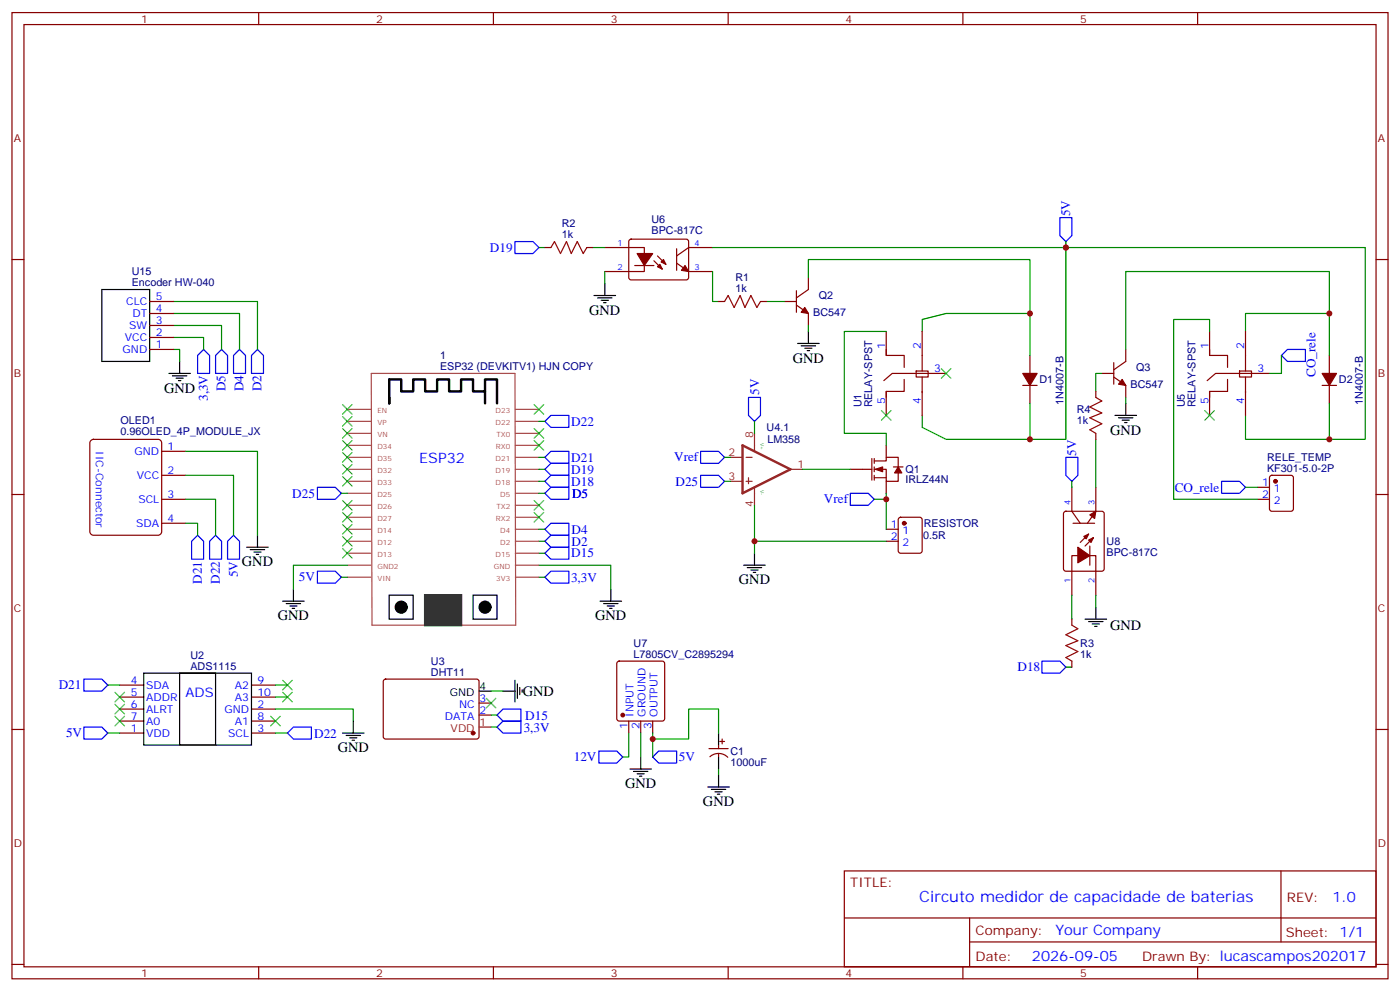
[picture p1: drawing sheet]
<svg xmlns="http://www.w3.org/2000/svg" width="412mm" height="292mm" viewBox="0 0 412 292" stroke-linecap="round" stroke-linejoin="round" font-family="sans-serif">
<g fill="none" stroke="#870000" stroke-width=".35">
<path d="M3.5 3.7h405.4v284.3h-405.4zM7.1 7.2h398.2v277.3h-398.2zM76.2 3.7v3.5M145.3 3.7v3.5M214.5 3.7v3.5M283.6 3.7v3.5M352.8 3.7v3.5M3.5 76.4h3.6M160.5 72.8h1.8M172.9 72.8h1.7M178.2 72.8h11.6v7.1h-11.6M185.4 70.6l.5-.2h16.5l.4 .7v10.8l-.7 .5-16.5-.1-.4-.6v-10.6z"/>
<path d="M187 78.1h5.6M192.6 76.7l2.5 2.5M193.7 75.3l2.4 2.5M199.3 73.2v6.4M199.3 77.4l3.5 2.5h7.1M209.9 72.8h-7.1l-3.5 2.5M405.3 76.4h3.6M44.1 88.7h7.1M44.1 99.3h7.1M44.1 95.8h7.1M44.1 92.3h7.1M211.7 88.7h1.7"/>
<path d="M224 88.7h1.8M231.1 88.7h3.5M234.6 85.5v6.4M234.6 89.8l3.5 2.5v3.5M238.1 81.7v3.5l-3.5 2.5M261.1 97.5v7.1M271.6 97.5v11.7M356.3 97.5v7.1M366.9 97.5v11.7M44.1 102.8h7.1M261.1 102.8v1.8h5.2v3.5M261.1 115.2v7"/>
<path d="M266.3 111.7v3.5h-5.2v1.7M269.9 109.2h3.5v1.7h-3.5zM271.6 110.9v11.3M278.7 109.9h-15.9l-2.5 2.1M301.3 113.4h4.2M303.4 104.6v5.3M303.4 113.4v5.3M322.8 115.2v1.7M324.6 109.9h3.5M328.1 106.7v6.4M328.1 110.9l3.5 2.5v3.5M331.6 102.8v3.6l-3.5 2.4"/>
<path d="M356.3 102.8v1.8h5.3v3.5M356.3 115.2v7M361.6 111.7v3.5h-5.3v1.7M365.1 109.2h3.6v1.7h-3.6zM366.9 110.9v11.3M373.9 109.9h-15.8l-2.5 2.1M389.5 113.4h4.2M391.6 104.6v5.3M391.6 113.4v5.3M26.7 129.7l.8-.4h19.1l.8 .4 .2 .7v26.1l-.5 .8-.5 .2h-19.1l-.8-.5-.2-.5v-26.1zM47.6 139.9h7.1M47.6 132.8h7.1"/>
<path d="M250.5 138.1h6.3M256.8 134.9v6.4M257.5 138.1h3.6v3.5h3.5v-2.4M257.5 135.6h3.6v-1h3.5v2.8M257.5 134.9v1.4M257.5 137.4v1.4M257.5 139.9v1.4M261.1 131.1v3.5M263.2 137.4h2.8M322.8 127.5v1.8M3.5 145.5h3.6M47.6 154h7.1"/>
<path d="M47.6 146.9h7.1M257.5 140.6h3.6M261.1 141.6v3.6M261.1 155.8h3.5M261.1 159.3h3.5M264.8 152.4l.5-.2h5.6l.7 .5v9.4l-.4 .7h-5.9l-.7-.5v-9.4zM313.5 150.7l.5-.2h10.6l.6 .4 .1 16.5-.5 .6-10.8 .1-.7-.5v-16.4zM315.7 143.4v7.1l2.5 3.5M316.1 154h6.3M320.7 157.2l-2.5 2.4M322.1 158.2l-2.5 2.5M322.8 143.4v7.1l-2.5 3.5"/>
<path d="M370.4 146.9h3.5M370.4 143.4h3.5M374.2 140.1l.4-.2h5.7l.6 .4 .1 9.5-.5 .6-5.9 .1-.6-.5-.1-9.4zM405.3 145.5h3.6M315.7 175.2v-11.7h7.1v11.7M321 160.7v5.6M181.9 194.8l.5-.2h12.7l.5 .2 .2 .5v16.2l-.2 .5-.5 .2h-12.7l-.5-.2-.2-.5v-16.2zM315.7 182.2v1.8M315.7 194.6v1.7M3.5 214.7h3.6M35.3 208.7h7M35.3 215.7h7"/>
<path d="M35.3 201.6h7M35.3 205.1h7M35.3 212.2h7M74.1 208.7h7M74.1 215.7h7M74.1 201.6h7M74.1 205.1h7M74.1 212.2h7M113.1 200.1l.5-.3 27.1 .1 .4 .7-.1 16.5-.6 .4-27.1-.1-.4-.6v-16.2zM141.1 210.4h3.5M141.1 206.9h3.5M185.2 212.2v3.5"/>
<path d="M188.7 212.2v3.5M192.3 212.2v3.5M211.7 219.3v1M212 218.2h1.4M212.7 217.5v1.4M405.3 214.7h3.6M208.8 220.3h5.7M209.1 222.7a3.8 3.8 0 0 1 5.3 .2M211.7 221.7v1.1M248.7 256.3h156.6v28.2h-156.6zM377.3 256.3v20.9M248.7 270.1h156.5"/>
<path d="M285.6 277.2h119.6M285.6 270.1v14.2M3.5 283.8h3.6M76.2 284.5v3.5M145.3 284.5v3.5M214.5 284.5v3.5M283.6 284.5v3.5M352.8 284.5v3.5M405.3 283.8h3.6"/>
</g>
<g fill="none" stroke="#a64a4a" stroke-width=".35">
<path d="M109.4 109.9h42.3l.2 74.1h-42.3zM102.3 138.1h6.9M102.3 134.6h6.9M102.3 131.1h6.9M102.3 127.5h6.9M102.3 124h6.9M102.3 120.5h6.9M151.8 138.1h6.9M151.8 134.6h6.9M151.8 131.1h6.9M151.8 127.5h6.9M151.8 124h6.9"/>
<path d="M151.8 120.5h6.9M102.3 159.3h6.9M102.3 155.8h6.9M102.3 152.2h6.9M102.3 148.7h6.9M102.3 145.2h6.9M102.3 141.6h6.9M151.8 159.3h6.9M151.8 155.8h6.9M151.8 152.2h6.9M151.8 148.7h6.9M151.8 145.2h6.9"/>
<path d="M151.8 141.6h6.9M102.3 169.9h6.9M102.3 166.3h6.9M102.3 162.8h6.9M151.8 169.9h6.9M151.8 166.3h6.9M151.8 162.8h6.9"/>
</g>
<path d="M125.2 175.2h10.6v8.8h-10.6z" fill="#333" stroke="#333" stroke-width=".71"/>
<g fill="none" stroke="#000" stroke-width=".35">
<path d="M30 85.2h14.1v21.2h-14.1zM175 87h6.3M176 87.7h4.3M177.1 88.4h2.1M177.8 89.1h.7M178.2 83.4v3.6M238.1 97.5v3.6M49.7 109.9h6.4M50.8 110.6h4.2M51.9 111.3h2.1M52.6 112h.7M52.9 106.4v3.5"/>
<path d="M234.9 101.1h6.4M236 101.8h4.2M237.1 102.5h2.1M237.8 103.2h.7M331.6 118.7v3.5M328.4 122.2h6.4M329.5 122.9h4.2M330.6 123.6h2.1M331.3 124.4h.7M75.8 157.5v3.5M72.7 161h6.3M73.7 161.7h4.3"/>
<path d="M74.8 162.5h2.1M75.5 163.2h.7M83.3 176.9h6.3M84.3 177.6h4.2M85.4 178.3h2.1M86.1 179h.7M86.4 173.4v3.5M114.7 175.2h7v7h-7zM139.3 175.2h7.1v7h-7.1zM176.7 176.9h6.4M177.8 177.6h4.2M178.9 178.3h2.1"/>
<path d="M179.6 179h.7M179.9 173.4v3.5M219.1 166.3h6.3M220.1 167h4.3M221.2 167.7h2.1M221.9 168.5h.7M222.2 162.8v3.5M322.8 178.7v3.5M42.3 198.1h31.8v21.2h-31.8zM52.9 198.1h10.6v21.2h-10.6zM319.6 182.2h6.4M320.7 182.9h4.2"/>
<path d="M321.7 183.6h2.1M322.4 184.3h.7M100.9 215.7h6.3M102 216.4h4.2M103 217.1h2.1M103.7 217.8h.7M104.1 212.2v3.5M141.1 203.4h3.5M148.2 203.4h3.5M151.7 200.2v6.4M152.4 201.3v4.2M153.1 202.3v2.1"/>
<path d="M153.8 203v.7M211.7 215.7v3.6M185.6 226.3h6.3M186.6 227h4.3M187.7 227.7h2.1M188.4 228.4h.7M188.7 222.8v3.5M208.5 231.6h6.3M209.5 232.3h4.3M210.6 233h2.1M211.3 233.7h.7M211.7 222.8v3.5"/>
<path d="M211.7 228.1v3.5"/>
</g>
<g fill="#000" stroke="#000" stroke-width=".35">
<circle cx="118.2" cy="178.7" r="1.76"/>
<circle cx="142.9" cy="178.7" r="1.76"/>
</g>
<path d="M114.7 116.9v1.8v-7h3.5v3.5h3.5v-3.5h3.5v3.5h3.6v-3.5h3.5v3.5h3.5v-3.5h3.5v3.5h3.6v-3.5h3.5v7M142.9 115.2v3.5" fill="none" stroke="#000" stroke-width=".71"/>
<g fill="none" stroke="#00f" stroke-width=".35">
<path d="M151.7 71.1h5.3l1.7 1.7-1.7 1.8h-5.3zM312.2 64h3.5v5.3l-1.7 1.8-1.8-1.8zM60 102.8l1.7 1.8v5.3h-3.5v-5.3zM65.3 102.8l1.7 1.8v5.3h-3.5v-5.3zM70.6 102.8l1.7 1.8v5.3h-3.5v-5.3zM75.8 102.8l1.8 1.8v5.3h-3.5v-5.3zM220.5 116.9h3.5v5.3l-1.8 1.8-1.7-1.8zM377.5 104.6l1.7-1.8h5.3v3.6h-5.3zM160.5 134.6l1.8-1.8h5.3v3.5h-5.3zM160.5 124l1.8-1.8h5.3v3.6h-5.3zM160.5 138.1l1.8-1.8h5.3v3.6h-5.3zM206.4 139.9h5.3l1.7 1.7-1.7 1.8h-5.3z"/>
<path d="M206.4 132.8h5.3l1.7 1.8-1.7 1.7h-5.3zM314 134.6h3.5v5.3l-1.8 1.7-1.7-1.7zM58.2 157.5l1.8 1.8v5.3h-3.6v-5.3zM63.5 157.5l1.8 1.8v5.3h-3.6v-5.3zM68.8 157.5l1.8 1.8v5.3h-3.6v-5.3zM93.5 143.4h5.3l1.7 1.8-1.7 1.7h-5.3zM160.5 145.2l1.8-1.8h5.3v3.5h-5.3zM160.5 155.8l1.8-1.8h5.3v3.5h-5.3zM160.5 159.3l1.8-1.8h5.3v3.5h-5.3zM160.5 141.6l1.8-1.7h5.3v3.5h-5.3zM250.5 145.2h5.3l1.7 1.7-1.7 1.8h-5.3zM359.8 141.6h5.3l1.8 1.8-1.8 1.8h-5.3z"/>
<path d="M93.5 168.1h5.3l1.7 1.8-1.7 1.7h-5.3zM160.5 169.9l1.8-1.8h5.3v3.5h-5.3zM160.5 162.8l1.8-1.8h5.3v3.6h-5.3zM24.7 199.8h5.3l1.7 1.8-1.7 1.8h-5.3zM306.9 194.6h5.3l1.8 1.7-1.8 1.8h-5.3zM24.7 214h5.3l1.7 1.7-1.7 1.8h-5.3zM86.4 214h5.3v3.5h-5.3l-1.7-1.8zM146.4 210.4l1.8-1.7h5.3v3.5h-5.3zM146.4 214l1.8-1.8h5.3v3.5h-5.3zM176.4 221h5.3l1.7 1.8-1.7 1.7h-5.3zM192.3 222.8l1.7-1.8h5.3v3.5h-5.3z"/>
</g>
<g fill="none" stroke="#008700" stroke-width=".35">
<path d="M158.7 72.8h1.8M174.6 72.8h3.6M178.2 79.9v3.5M209.9 79.9v8.8h1.8M209.9 72.8h104.1v56.5h-10.6M314 71.1v1.7h88.2v56.5h-10.6M51.2 99.3h8.8v3.5M51.2 95.8h14.1v7M51.2 92.3h19.4v10.5M51.2 88.7h24.6v14.1M225.8 88.7h5.3M238.1 81.7v-5.3h65.3v28.2"/>
<path d="M238.1 95.8v1.7M261.1 97.5h-12.4v30h12.4v3.6M303.4 92.3h-24.7l-7.1 1.7v3.5M356.3 97.5v-3.5h-10.6v52.9h24.7M391.6 92.3h-24.7v5.2M51.2 102.8h1.7v3.6M303.4 118.7v10.6h-24.7l-7.1-3.5v-3.6M324.6 109.9h-1.8v5.3M331.6 102.8v-22.9h60v24.7M331.6 116.9v1.8M377.5 104.6v5.3h-3.6M391.6 118.7v10.6h-24.7v-7.1"/>
<path d="M54.7 139.9h14.1v17.6M54.7 132.8h21.1v24.7M158.7 138.1h1.8M158.7 134.6h1.8M158.7 124h1.8M213.4 134.6h1.8M222.2 124v3.5M236.4 138.1h14.1M322.8 129.3v14.1M54.7 154h3.5v3.5M54.7 146.9h8.8v10.6M100.5 145.2h1.8"/>
<path d="M158.7 145.2h1.8M158.7 155.8h1.8M158.7 159.3h1.8M158.7 141.6h1.8M213.4 141.6h1.8M222.2 148.7v10.6h38.9M222.2 159.3v3.5M257.5 146.9h3.6M261.1 145.2v10.6M315.7 141.6v1.8M366.9 143.4h3.5M100.5 169.9h1.8"/>
<path d="M102.3 166.3h-15.9v7.1M158.7 166.3h21.2v7.1M158.7 169.9h1.8M158.7 162.8h1.8M315.7 175.2v7M322.8 175.2v3.5M314 196.3h1.7M31.7 201.6h3.6M31.7 215.7h3.6M81.1 208.7h23v3.5M81.1 201.6h3.6M81.1 215.7h3.6"/>
<path d="M81.1 205.1h3.6M144.6 214h1.8M144.6 210.4h1.8M144.6 203.4h3.6M185.2 215.7v7.1h-1.8M188.7 215.7v7.1M192.3 215.7v7.1M211.7 215.7v-7h-8.9v8.8h-10.5M211.7 226.3v1.8"/>
</g>
<g fill="#870000" stroke="#870000" stroke-width=".35">
<path d="M264.6 137.4l1 1.8h-2.1z"/>
<path d="M257.9 138.1l2.1-.7v1.4z"/>
<path d="M237.1 90.5l1 1.8-2.1-.4z"/>
<path d="M187.7 74.6h4.6l-2.5 3.5z"/>
<path d="M194.7 77.1l.7-.7 .7 1.4z"/>
<path d="M193.7 78.5l.7-.7 .7 1.4z"/>
<path d="M201.8 78.1l1 1.8-2.1-.3z"/>
<path d="M301.3 109.9h4.2l-2.1 3.5z"/>
<path d="M389.5 109.9h4.2l-2.1 3.5z"/>
<path d="M330.6 111.7l1 1.7-2.1-.3z"/>
<path d="M317.5 161l3.5 2.5-3.5 2.1z"/>
<path d="M319.3 157.9l1.4-.7-.7 1.4z"/>
<path d="M320.7 158.9l1.4-.7-.7 1.4z"/>
<path d="M321 151.5l1.8-1-.4 2.1z"/>
<circle cx="139.3" cy="215.7" r=".53"/>
<circle cx="375.7" cy="141.6" r=".53"/>
<circle cx="266.3" cy="154" r=".53"/>
<circle cx="183.4" cy="210.4" r=".53"/>
</g>
<path d="M141.1 214h3.5" fill="none" stroke="#f00" stroke-width=".35"/>
<path d="M215.2 134.6h3.5M219.8 134.6h1.7M222.2 127.5v5.3M232.8 138.1h3.6M215.2 141.6h3.5M219.8 141.6h1.7M220.5 140.6v1.7M222.2 143.4v5.3" fill="none" stroke="#8c2424" stroke-width=".35"/>
<path d="M218.7 131.1l14.1 7-14.1 7.1z" fill="none" stroke="#8c2424" stroke-width=".71"/>
<g fill="none" stroke="#3c3" stroke-width=".35">
<path d="M100.9 119.1l2.8 2.8M103.7 119.1l-2.8 2.8M157.3 119.1l2.9 2.8M160.2 119.1l-2.9 2.8M277.3 108.5l2.8 2.8M280.1 108.5l-2.8 2.8M100.9 122.6l2.8 2.8M100.9 126.1l2.8 2.8M100.9 129.6l2.8 2.9M100.9 133.2l2.8 2.8M100.9 136.7l2.8 2.8M103.7 122.6l-2.8 2.8"/>
<path d="M103.7 126.1l-2.8 2.8M103.7 129.6l-2.8 2.9M103.7 133.2l-2.8 2.8M103.7 136.7l-2.8 2.8M157.3 129.6l2.9 2.9M157.3 126.1l2.9 2.8M160.2 129.6l-2.9 2.9M160.2 126.1l-2.9 2.8M259.6 120.8l2.9 2.8M262.5 120.8l-2.9 2.8M354.9 120.8l2.8 2.8M357.7 120.8l-2.8 2.8"/>
<path d="M100.9 140.2l2.8 2.9M100.9 147.3l2.8 2.8M100.9 150.8l2.8 2.8M100.9 154.3l2.8 2.9M100.9 157.9l2.8 2.8M103.7 140.2l-2.8 2.9M103.7 147.3l-2.8 2.8M103.7 150.8l-2.8 2.8M103.7 154.3l-2.8 2.9M103.7 157.9l-2.8 2.8M157.3 150.8l2.9 2.8M157.3 147.3l2.9 2.8"/>
<path d="M160.2 150.8l-2.9 2.8M160.2 147.3l-2.9 2.8M100.9 161.4l2.8 2.8M103.7 161.4l-2.8 2.8M33.9 203.7l2.8 2.9M33.9 207.3l2.8 2.8M33.9 210.8l2.8 2.8M36.7 203.7l-2.8 2.9M36.7 207.3l-2.8 2.8M36.7 210.8l-2.8 2.8M79.7 210.8l2.8 2.8M82.5 210.8l-2.8 2.8"/>
<path d="M83.3 203.7l2.8 2.9M83.3 200.2l2.8 2.8M86.1 200.2l-2.8 2.8M86.1 203.7l-2.8 2.9M143.2 205.5l2.8 2.8M146 205.5l-2.8 2.8"/>
</g>
<path d="M162.3 72.8l1-1.7 1.8 3.5 1.8-3.5 1.4 3.5 1.7-3.5 1.8 3.5 1.1-1.8M213.4 88.7l1.1-1.7 1.8 3.5 1.7-3.5 1.4 3.5 1.8-3.5 1.8 3.5 1-1.8M322.8 116.9l1.8 1.1-3.6 1.8 3.6 1.7-3.6 1.4 3.6 1.8-3.6 1.8 1.8 1M315.7 184l1.8 1-3.5 1.8 3.5 1.8-3.5 1.4 3.5 1.7-3.5 1.8 1.7 1.1" fill="none" stroke="#a10000" stroke-width=".35"/>
<g fill="#c00">
<circle cx="314" cy="72.8" r=".88"/>
<circle cx="391.6" cy="129.3" r=".88"/>
<circle cx="391.6" cy="92.3" r=".88"/>
<circle cx="303.4" cy="92.3" r=".88"/>
<circle cx="303.4" cy="129.3" r=".88"/>
<circle cx="261.1" cy="146.9" r=".88"/>
<circle cx="222.3" cy="159.3" r=".88"/>
<circle cx="192.3" cy="217.5" r=".88"/>
</g>
<text font-size="4.6" fill="#00f" x="270.8" y="265.3">Circuto medidor de capacidade de baterias</text>
<g font-size="4.2">
<text x="173.6" y="92.6">GND</text>
<text x="233.5" y="106.7">GND</text>
<text x="48.3" y="115.5">GND</text>
<text x="327" y="127.9">GND</text>
<text x="71.3" y="166.7">GND</text>
<text x="217.7" y="172">GND</text>
<text x="81.8" y="182.6">GND</text>
<text x="175.3" y="182.6">GND</text>
<text x="327" y="185.4">GND</text>
<text x="154" y="204.8">GND</text>
<text x="99.5" y="221.4">GND</text>
<text x="184.1" y="232">GND</text>
<text x="207.1" y="237.2">GND</text>
</g>
<g font-size="4.2" fill="#00f">
<text x="123.5" y="136.3">ESP32</text>
<text x="392.5" y="265.6">1.0</text>
<text x="310.9" y="275.1">Your Company</text>
<text x="304" y="282.9">2026-09-05</text>
</g>
<g font-size="3.9" fill="#00f">
<text x="315.2" y="63.6" transform="rotate(-90 315.2 63.6)">5V</text>
<text x="144.3" y="74">D19</text>
<text x="387.5" y="111" transform="rotate(-90 387.5 111)">CO_rele</text>
<text x="61.2" y="118" transform="rotate(-90 61.2 118)">3,3V</text>
<text x="66.5" y="115.2" transform="rotate(-90 66.5 115.2)">D5</text>
<text x="71.8" y="115.2" transform="rotate(-90 71.8 115.2)">D4</text>
<text x="77.1" y="115.2" transform="rotate(-90 77.1 115.2)">D2</text>
<text x="223.6" y="116.3" transform="rotate(-90 223.6 116.3)">5V</text>
<text x="168.3" y="125.4">D22</text>
<text x="168.3" y="135.9">D21</text>
<text x="198.6" y="135.8">Vref</text>
<text x="317" y="134.2" transform="rotate(-90 317 134.2)">5V</text>
<text x="168.3" y="139.5">D19</text>
<text x="168.3" y="142.9">D18</text>
<text x="199" y="142.9">D25</text>
<text x="86.1" y="146.4">D25</text>
<text x="168.5" y="146.5">D5</text>
<text x="242.7" y="148.1">Vref</text>
<text x="346.1" y="144.7">CO_rele</text>
<text x="168.4" y="157.1">D4</text>
<text x="168.4" y="160.6">D2</text>
<text x="168.3" y="164.1">D15</text>
<text x="59.5" y="171.8" transform="rotate(-90 59.5 171.8)">D21</text>
<text x="64.8" y="171.8" transform="rotate(-90 64.8 171.8)">D22</text>
<text x="70.1" y="169.9" transform="rotate(-90 70.1 169.9)">5V</text>
<text x="88" y="171.1">5V</text>
<text x="168.2" y="171.2">3,3V</text>
<text x="299.7" y="197.6">D18</text>
<text x="17.3" y="202.8">D21</text>
<text x="54.7" y="205.1">ADS</text>
<text x="154.3" y="215.4">3,3V</text>
<text x="154.7" y="211.9">D15</text>
<text x="19.4" y="216.8">5V</text>
<text x="92.5" y="217">D22</text>
<text x="169" y="224">12V</text>
<text x="200" y="224.1">5V</text>
</g>
<g font-size="3.9" fill="#800">
<text x="250.5" y="260.9">TITLE:</text>
<text x="379.1" y="265.6">REV:</text>
<text x="287.4" y="275.1">Company:</text>
<text x="378.7" y="275.7">Sheet: 1/1</text>
<text x="287.4" y="282.8">Date:</text>
<text x="336.4" y="282.8">Drawn By: lucascampos202017</text>
</g>
<g font-size="3.2" fill="#800">
<text x="41.6" y="6.7">1</text>
<text x="110.8" y="6.7">2</text>
<text x="179.9" y="6.7">3</text>
<text x="249.1" y="6.7">4</text>
<text x="318.2" y="6.7">5</text>
<text x="4.1" y="41.8">A</text>
<text x="405.9" y="41.8">A</text>
<text x="4.1" y="110.9">B</text>
<text x="405.9" y="110.9">B</text>
<text x="4.1" y="180.1">C</text>
<text x="405.9" y="180.1">C</text>
<text x="4.1" y="249.2">D</text>
<text x="405.9" y="249.2">D</text>
<text x="41.6" y="287.5">1</text>
<text x="110.8" y="287.5">2</text>
<text x="179.9" y="287.5">3</text>
<text x="249.1" y="287.5">4</text>
<text x="318.2" y="287.5">5</text>
</g>
<g font-size="3.2" fill="#000080">
<text x="191.9" y="65.7">U6</text>
<text x="165.5" y="70">1k</text>
<text x="165.5" y="66.9">R2</text>
<text x="191.9" y="68.9">BPC-817C</text>
<text x="38.8" y="80.9">U15</text>
<text x="216.6" y="82.8">R1</text>
<text x="38.8" y="84.1">Encoder HW-040</text>
<text x="216.6" y="85.9">1k</text>
<text x="241.2" y="88.1">Q2</text>
<text x="239.5" y="93">BC547</text>
<text x="129.6" y="105.7">1</text>
<text x="129.6" y="108.8">ESP32 (DEVKITV1) HJN COPY</text>
<text x="306.2" y="112.8">D1</text>
<text x="334.7" y="109.3">Q3</text>
<text x="394.4" y="112.8">D2</text>
<text x="253.8" y="119.9" transform="rotate(-90 253.8 119.9)">U1</text>
<text x="256.9" y="119.9" transform="rotate(-90 256.9 119.9)">RELAY-SPST</text>
<text x="313.3" y="119.1" transform="rotate(-90 313.3 119.1)">1N4007-B</text>
<text x="333" y="114.1">BC547</text>
<text x="349" y="119.9" transform="rotate(-90 349 119.9)">U5</text>
<text x="352.2" y="119.9" transform="rotate(-90 352.2 119.9)">RELAY-SPST</text>
<text x="401.5" y="119.1" transform="rotate(-90 401.5 119.1)">1N4007-B</text>
<text x="35.5" y="124.9">OLED1</text>
<text x="317.2" y="124.8">1k</text>
<text x="317.2" y="121.6">R4</text>
<text x="35.5" y="128.1">0.96OLED_4P_MODULE_JX</text>
<text x="225.8" y="126.9">U4.1</text>
<text x="226" y="130.5">LM358</text>
<text x="373.2" y="135.6">RELE_TEMP</text>
<text x="266.7" y="142.2">IRLZ44N</text>
<text x="266.7" y="139.3">Q1</text>
<text x="373.2" y="138.8">KF301-5.0-2P</text>
<text x="272.1" y="155">RESISTOR</text>
<text x="271.9" y="158.7">0.5R</text>
<text x="326" y="160.3">U8</text>
<text x="326" y="163.5">BPC-817C</text>
<text x="186.6" y="190.3">U7</text>
<text x="318.2" y="190.4">R3</text>
<text x="56.1" y="197">ADS1115</text>
<text x="56.1" y="193.9">U2</text>
<text x="126.9" y="195.7">U3</text>
<text x="186.6" y="193.5">L7805CV_C2895294</text>
<text x="318.2" y="193.6">1k</text>
<text x="126.9" y="198.8">DHT11</text>
<text x="215.2" y="225.4">1000uF</text>
<text x="215.2" y="222.1">C1</text>
</g>
<g font-size="3.2" fill="#00f">
<text x="37.2" y="89.8">CLC</text>
<text x="45.9" y="88.4">5</text>
<text x="39" y="93.3">DT</text>
<text x="45.9" y="95.4">3</text>
<text x="45.9" y="91.9">4</text>
<text x="36.8" y="100.4">VCC</text>
<text x="38.1" y="96.8">SW</text>
<text x="45.9" y="99">2</text>
<text x="36.1" y="103.9">GND</text>
<text x="45.9" y="102.5">1</text>
<text x="260.7" y="102.8" transform="rotate(-90 260.7 102.8)">1</text>
<text x="271.3" y="102.8" transform="rotate(-90 271.3 102.8)">2</text>
<text x="356" y="102.8" transform="rotate(-90 356 102.8)">1</text>
<text x="366.5" y="102.8" transform="rotate(-90 366.5 102.8)">2</text>
<text x="275.2" y="109.5">3</text>
<text x="370.4" y="109.5">3</text>
<text x="260.7" y="119" transform="rotate(-90 260.7 119)">5</text>
<text x="271.3" y="119" transform="rotate(-90 271.3 119)">4</text>
<text x="356" y="119" transform="rotate(-90 356 119)">5</text>
<text x="366.5" y="119" transform="rotate(-90 366.5 119)">4</text>
<text x="28.2" y="132.8" transform="rotate(90 28.2 132.8)">IIC-Connector</text>
<text x="39.6" y="133.9">GND</text>
<text x="49.4" y="132.5">1</text>
<text x="40.3" y="140.9">VCC</text>
<text x="49.4" y="139.5">2</text>
<text x="371.8" y="143.1">1</text>
<text x="40.8" y="148">SCL</text>
<text x="49.4" y="146.6">3</text>
<text x="371.8" y="146.6">2</text>
<text x="375.2" y="144.8">1</text>
<text x="375.2" y="148.3">2</text>
<text x="40.1" y="155">SDA</text>
<text x="49.4" y="153.6">4</text>
<text x="262.4" y="155.4">1</text>
<text x="262.4" y="158.9">2</text>
<text x="265.9" y="157.2">1</text>
<text x="265.9" y="160.7">2</text>
<text x="38.6" y="201.3">4</text>
<text x="43" y="202.7">SDA</text>
<text x="69.2" y="202.7">A2</text>
<text x="75.8" y="201.3">9</text>
<text x="38.6" y="204.8">5</text>
<text x="38.6" y="208.3">6</text>
<text x="43" y="206.2">ADDR</text>
<text x="43" y="209.7">ALRT</text>
<text x="66.1" y="209.7">GND</text>
<text x="69.2" y="206.2">A3</text>
<text x="75.8" y="208.3">2</text>
<text x="75.8" y="204.8">10</text>
<text x="135.2" y="208.3">NC</text>
<text x="141.3" y="206.6">3</text>
<text x="38.6" y="211.8">7</text>
<text x="38.6" y="215.4">1</text>
<text x="43" y="213.3">A0</text>
<text x="69.2" y="213.3">A1</text>
<text x="75.8" y="215.4">3</text>
<text x="75.8" y="211.8">8</text>
<text x="131.1" y="211.8">DATA</text>
<text x="141.3" y="210.1">2</text>
<text x="184.9" y="214.4" transform="rotate(-90 184.9 214.4)">1</text>
<text x="186.6" y="210.9" transform="rotate(-90 186.6 210.9)">INPUT</text>
<text x="188.4" y="214.4" transform="rotate(-90 188.4 214.4)">2</text>
<text x="190.1" y="210.9" transform="rotate(-90 190.1 210.9)">GROUND</text>
<text x="191.9" y="214.4" transform="rotate(-90 191.9 214.4)">3</text>
<text x="193.7" y="210.9" transform="rotate(-90 193.7 210.9)">OUTPUT</text>
<text x="43" y="216.8">VDD</text>
<text x="67.2" y="216.8">SCL</text>
</g>
<g font-size="3.2" fill="#8d2323">
<text x="221.9" y="128.9" transform="rotate(-90 221.9 128.9)">8</text>
<text x="214.6" y="134.2">2</text>
<text x="234.9" y="137.8">1</text>
<text x="214.6" y="141.3">3</text>
<text x="221.9" y="149.3" transform="rotate(-90 221.9 149.3)">4</text>
</g>
<g font-size="3.2">
<text x="141.3" y="203">4</text>
<text x="132.5" y="204.8">GND</text>
</g>
<g font-size="3.2" fill="#f00">
<text x="132.7" y="215.4">VDD</text>
<text x="141.3" y="213.6">1</text>
</g>
<g font-size="2.5" fill="#00f">
<text x="181.9" y="72.5">1</text>
<text x="204.6" y="72.5">4</text>
<text x="181.9" y="79.6">2</text>
<text x="204.6" y="79.6">3</text>
<text x="315.4" y="148.7" transform="rotate(-90 315.4 148.7)">4</text>
<text x="322.4" y="148.7" transform="rotate(-90 322.4 148.7)">3</text>
<text x="315.4" y="171.4" transform="rotate(-90 315.4 171.4)">1</text>
<text x="322.4" y="171.4" transform="rotate(-90 322.4 171.4)">2</text>
</g>
<g font-size="2.1" fill="#a54b4b">
<text x="111.2" y="125">VP</text>
<text x="111.2" y="121.5">EN</text>
<text x="146" y="125">D22</text>
<text x="146" y="121.5">D23</text>
<text x="111.2" y="128.6">VN</text>
<text x="146.2" y="128.6">TX0</text>
<text x="111.2" y="135.6">D35</text>
<text x="111.2" y="132.1">D34</text>
<text x="146" y="135.6">D21</text>
<text x="146.1" y="132.1">RX0</text>
<text x="111.2" y="142.7">D33</text>
<text x="111.2" y="139.2">D32</text>
<text x="146" y="142.7">D18</text>
<text x="146" y="139.2">D19</text>
<text x="111.2" y="149.7">D26</text>
<text x="111.2" y="146.2">D25</text>
<text x="146.2" y="149.7">TX2</text>
<text x="147.3" y="146.2">D5</text>
<text x="111.2" y="153.3">D27</text>
<text x="146.1" y="153.3">RX2</text>
<text x="111.2" y="160.3">D12</text>
<text x="111.2" y="156.8">D14</text>
<text x="147.3" y="160.3">D2</text>
<text x="147.3" y="156.8">D4</text>
<text x="111.2" y="167.4">GND2</text>
<text x="111.2" y="163.8">D13</text>
<text x="145.5" y="167.4">GND</text>
<text x="146" y="163.8">D15</text>
<text x="111.2" y="170.9">VIN</text>
<text x="146.2" y="170.9">3V3</text>
</g>
<g font-size="1.4" fill="#238d23">
<text x="224" y="130.4" transform="rotate(90 224 130.4)">V+</text>
<text x="224" y="144.1" transform="rotate(90 224 144.1)">V-</text>
</g>
</svg>
